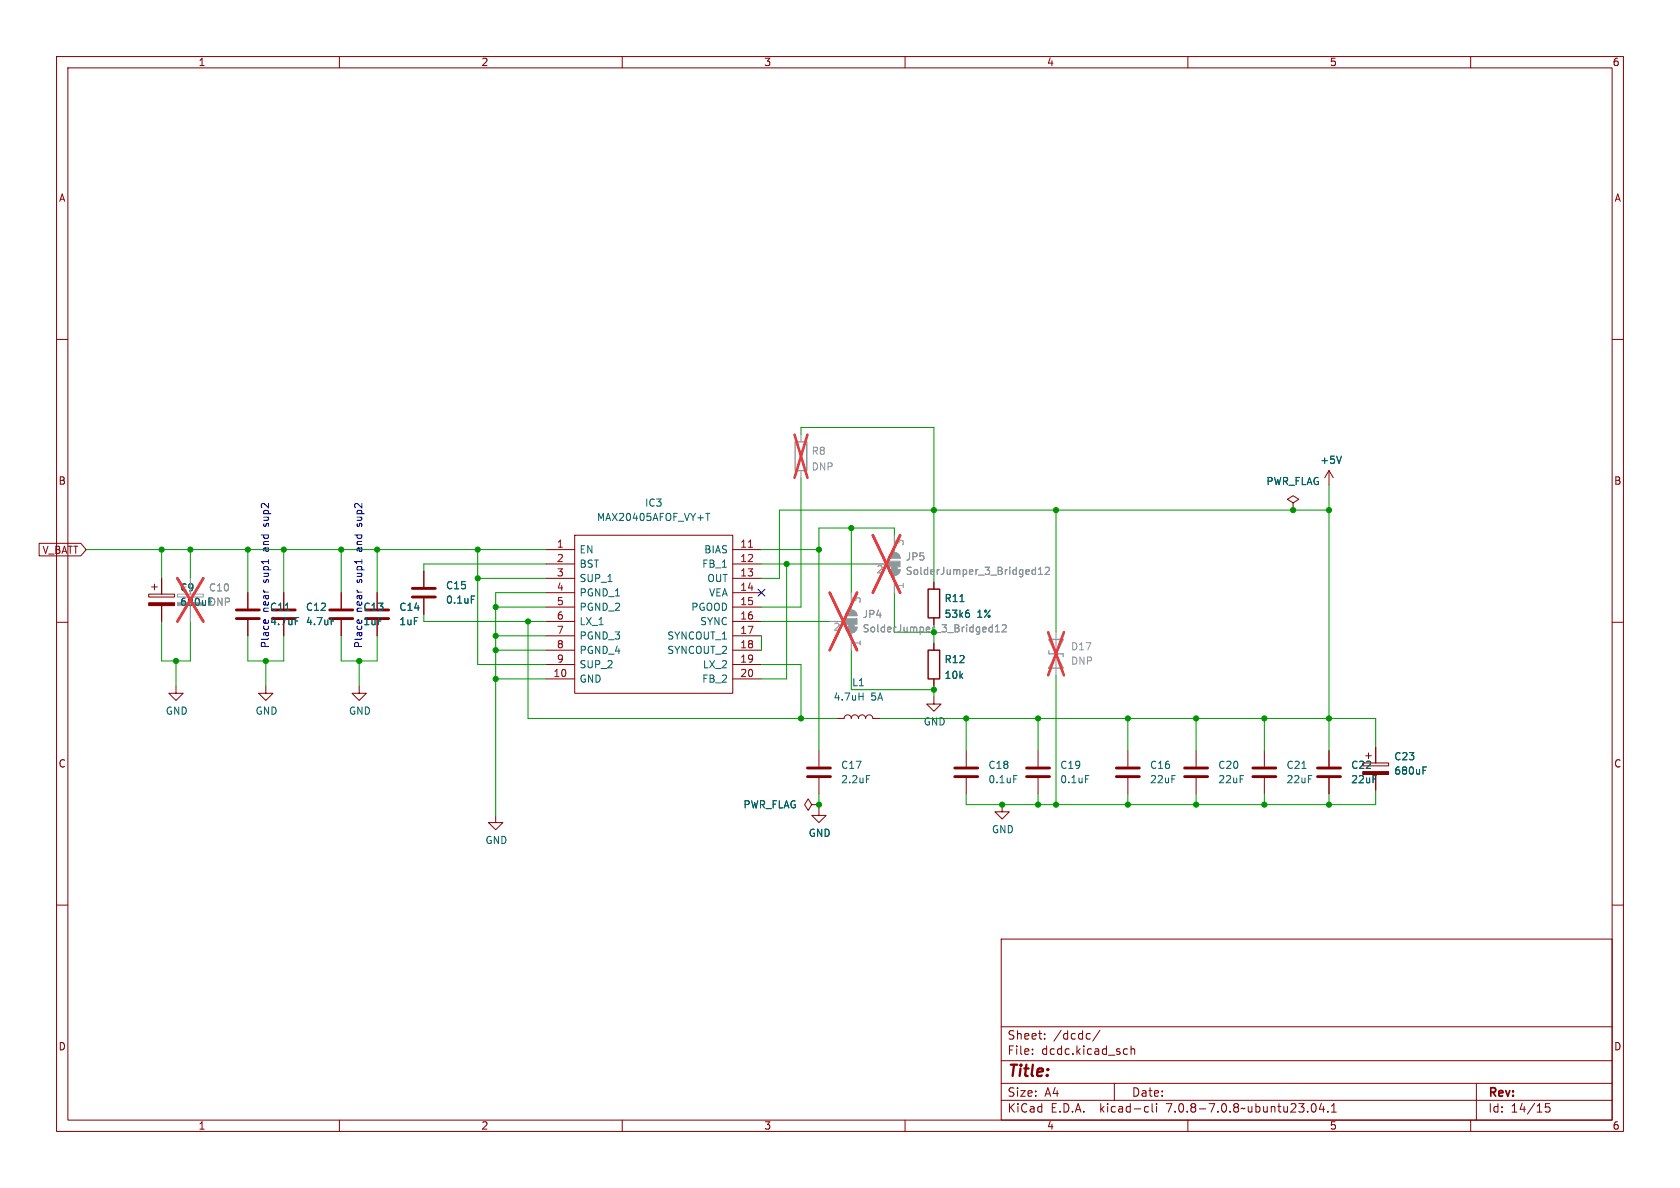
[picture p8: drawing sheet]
<svg xmlns="http://www.w3.org/2000/svg" width="297mm" height="210mm" viewBox="0 0 297 210" stroke-linecap="round" stroke-linejoin="round" font-family="sans-serif">
<g fill="none" stroke="#840000" stroke-width=".18">
<path d="M10 10h277v190h-277zM12 12h273v186h-273zM60 10v2M110 10v2M160 10v2M210 10v2M260 10v2M10 60h2M285 60h2M6.9 96h7.4l.9 1.2-.9 1.1h-7.4zM96.5 97.2h5.1M96.5 99.7h5.1"/>
<path d="M101.6 94.6h27.9v28h-27.9zM129.5 97.2h5.1M129.5 99.7h5.1M228.6 88.9l1-.6-1-.7-1 .7 1 .6v1.3M228.6 90.2h.1M234.9 83.2v2.5M234.9 83.2l-.7 1.3M234.9 83.2l.8 1.3M10 110h2M26.3 105h4.6v.5h-4.6zM26.8 103.8h1M27.3 103.3v1"/>
<path d="M28.6 102.2v2.8M28.6 107.1v2.8M43.8 104.8v2.8M43.8 109.6v2.8M50.2 104.8v2.8M50.2 109.6v2.8M60.3 104.8v2.8M60.3 109.6v2.8M66.7 104.8v2.8M66.7 109.6v2.8M74.9 101v2.8M74.9 105.8v2.8"/>
<path d="M96.5 102.2h5.1M96.5 104.8h5.1M96.5 107.3h5.1M96.5 109.9h5.1M96.5 112.4h5.1M96.5 114.9h5.1M96.5 117.5h5.1M129.5 102.2h5.1M129.5 104.8h5.1M129.5 107.3h5.1M129.5 109.9h5.1M129.5 112.4h5.1"/>
<path d="M129.5 114.9h5.1M129.5 117.5h5.1M165.1 102.9v1.2M165.1 109.2v1.3M165.1 113.7v1.2M285 110h2M31.1 121.3v1.3h1.3l-1.3 1.2-1.3-1.2h1.3M47 121.3v1.3h1.3l-1.3 1.2-1.3-1.2h1.3M63.5 121.3v1.3h1.3l-1.3 1.2-1.3-1.2h1.3M96.5 120h5.1M129.5 120h5.1M144.8 132.7v2.8"/>
<path d="M144.8 137.5v2.8M148 127h1.2a.64 .64 0 0 1 .7-.6 .64 .64 0 0 1 .6 .6 .64 .64 0 0 1 .6-.6 .64 .64 0 0 1 .7 .6 .64 .64 0 0 1 .6-.6 .64 .64 0 0 1 .6 .6 .64 .64 0 0 1 .7-.6 .64 .64 0 0 1 .6 .6h1.3M165.1 123.2v1.3h1.3l-1.3 1.2-1.3-1.2h1.3M165.1 120v1.3M170.8 132.7v2.8M170.8 137.5v2.8M183.5 132.7v2.8M183.5 137.5v2.8M199.4 132.7v2.8M199.4 137.5v2.8M211.5 132.7v2.8M211.5 137.5v2.8"/>
<path d="M223.5 132.7v2.8M223.5 137.5v2.8M234.9 132.7v2.8M234.9 137.5v2.8M240.9 134.9h4.6v.5h-4.6zM241.4 133.6h1M241.9 133.1v1M243.2 132.1v2.8M243.2 136.9v2.8M10 160h2M87.6 144.1v1.3h1.3l-1.3 1.3-1.2-1.3h1.2M143.5 142.2l-.6-1-.7 1 .7 1.1 .6-1.1h1.3"/>
<path d="M144.8 142.9v1.2h1.2l-1.2 1.3-1.3-1.3h1.3M144.8 142.2h.1M177.2 142.2v1.3h1.2l-1.2 1.3-1.3-1.3h1.3M285 160h2M177 166h108v32h-108zM60 198v2M110 198v2M160 198v2M177 194.5h108M177 191.5h108M177 187.5h108M177 181.5h108"/>
<path d="M182.5 186.3v.1M182.5 185.5v.1M184.7 183.6v.1M184.7 182.8v.1M192.3 182.7l.4 .1M192.7 183.6l-.4 .1M194.5 182.1l-1.3 2M197 191.5v3M198.9 185.4l.4 .1M199.3 186.3l-.4 .1M200 185.5l.2-.1 .3 .1 .1 .9M200 184.9v1.5"/>
<path d="M202.6 195.6l.4 .1M203 196.5l-.4 .1M203.7 195.1v1.3l.2 .2M204.5 195.1v.1M204.5 195.6v1M210 198v2M232 195.2l.2-.1a.81 .81 0 0 1 .6 .6 .81 .81 0 0 1-.3 .8l-.2 .1a.81 .81 0 0 1-.6-.6 .81 .81 0 0 1 .3-.8zM233.6 195l-.4 1.1h1M234 195.6v1M234.7 196.5v.1M235.4 196.6h.8M235.4 195.5l.4-.4v1.5"/>
<path d="M260 198v2M261 191.5v6.5M274 195.1h-.8v.7l.2-.1h.5l.1 .3v.5l-.3 .1-.5-.1"/>
</g>
<g fill="none" stroke="#840000" stroke-width=".51">
<path d="M41.8 109.3h4M41.8 107.8h4M48.1 109.3h4.1M48.1 107.8h4.1M58.3 109.3h4.1M58.3 107.8h4.1M64.6 109.3h4.1M64.6 107.8h4.1M72.9 105.5h4.1M72.9 104h4.1M142.7 137.3h4.1M142.7 135.8h4.1"/>
<path d="M168.8 137.3h4M168.8 135.8h4M181.5 137.3h4M181.5 135.8h4M197.4 137.3h4M197.4 135.8h4M209.4 137.3h4.1M209.4 135.8h4.1M221.5 137.3h4.1M221.5 135.8h4.1M232.9 137.3h4.1M232.9 135.8h4.1"/>
</g>
<g fill="none" stroke="#006464" stroke-width=".18">
<path d="M124.8 90.7h.7M125.1 90.7v1.3M237.1 80.6l-.4 1.3M50.5 107.9h.7M52.2 109.2h.6M58.6 109.2h.6M83.3 105.4h.6M169.7 106.4h.7M171 107.9h.3M171.2 108.3l.2 .3v.3l-.2 .2M151.9 123.1h.7M152.6 122.5v1.3"/>
<path d="M153.2 137.1h.6M179.2 137.1h.6M191.9 137.1h.6M230.2 135.8h.7M251.6 136.2h.4M251.6 135.6h.6"/>
</g>
<g fill="#840000" stroke="#840000" stroke-width=".18">
<path d="M240.9 136.4h4.6v.5h-4.6z"/>
<path d="M26.3 106.6h4.6v.5h-4.6z"/>
</g>
<g fill="none" stroke="#9c9b98" stroke-width=".18">
<path d="M141.6 76.8v1.3M141.6 83.2v1.3M154.3 99.7h2.8M157.4 98a1.02 1.02 0 0 1 1.1-.3 1.02 1.02 0 0 1 .6 1h-2zM158.1 94.6v3.1M31.4 105h4.5v.5h-4.5zM33.7 102.2v2.8M33.7 107.1v2.8M146.7 109.9h2.8M149.5 110.9h2a1.02 1.02 0 0 1-1 1 1.02 1.02 0 0 1-1-1zM149.8 108.1a1.02 1.02 0 0 1 1.1-.2 1.02 1.02 0 0 1 .6 .9h-2zM150.5 104.8v3"/>
<path d="M150.5 111.9v3M157.1 100.7h2a1.02 1.02 0 0 1-1 1 1.02 1.02 0 0 1-1-1zM158.1 101.7v3.1M186.7 111.8v7.6"/>
</g>
<g fill="#9c9b98" stroke="#9c9b98" stroke-width=".18">
<path d="M31.4 106.6h4.5v.5h-4.5z"/>
<path d="M157.6 100.2h1v.5h-1z"/>
<path d="M157.1 100.7h2a1.02 1.02 0 0 1-1 1 1.02 1.02 0 0 1-1-1z"/>
<path d="M157.1 99.2h2v1h-2z"/>
<path d="M157.4 98a1.02 1.02 0 0 1 1.1-.3 1.02 1.02 0 0 1 .6 1h-2z"/>
<path d="M150 110.4h1v.5h-1z"/>
<path d="M149.5 110.9h2a1.02 1.02 0 0 1-1 1 1.02 1.02 0 0 1-1-1z"/>
<path d="M149.5 109.3h2v1.1h-2z"/>
<path d="M149.8 108.1a1.02 1.02 0 0 1 1.1-.2 1.02 1.02 0 0 1 .6 .9h-2z"/>
</g>
<path d="M140.5 76.8l2.2 7.7M142.7 76.8l-2.2 7.7M154.3 94.6l4.8 10.2M159.1 94.6l-4.8 10.2M31.4 102.2l4.5 7.7M35.9 102.2l-4.5 7.7M146.7 104.8l4.8 10.1M151.5 104.8l-4.8 10.1M185.3 111.8l2.8 7.6M188.1 111.8l-2.8 7.6" fill="none" stroke="#eb3a3d" stroke-width=".46"/>
<path d="M140.6 78.1h2v5.1h-2zM185.4 115.1v.5h2.6v.5M185.4 113h2.6l-2.6 5.1h2.6z" fill="none" stroke="#9c9b98" stroke-width=".25"/>
<path d="M164.1 104.1h2v5.1h-2zM164.1 114.9h2v5.1h-2z" fill="none" stroke="#840000" stroke-width=".25"/>
<path d="M174.9 111.6h.5M174.9 110.9h.5M175.4 110.4v1.3M176 111.7h.7M176 110.8l.3-.4v1.3M177.2 110.6l.5-.2 .2 .4-.8 .9h.8M182.6 101.5h.5M182.6 100.8h.5M183.1 100.3v1.2M183.6 101.5h.7M183.6 100.6l.4-.3v1.2M184.8 100.4l.5-.1 .2 .3-.8 .9h.8" fill="none" stroke="#939391" stroke-width=".18"/>
<path d="M132.3 96.7h.7" fill="none" stroke="#a90000" stroke-width=".18"/>
<path d="M46.6 109.7l.3-.1 .1 .6M63.1 109.7l.3-.1 .1 .6" fill="none" stroke="#0000c2" stroke-width=".18"/>
<g fill="none" stroke="#009600" stroke-width=".18">
<path d="M141.6 76.8v-1.2h23.5v27.3M15.2 97.2h81.3M28.6 97.2v5M33.7 97.2v5M43.8 97.2v7.6M50.2 97.2v7.6M60.3 97.2v7.6M66.7 97.2v7.6M84.5 97.2v20.3h12M96.5 99.7h-21.6v1.3M134.6 97.2h10.2M134.6 99.7h19.7"/>
<path d="M139.1 99.7v20.3h-4.5M141.6 84.5v22.8h-7M150.5 93.3v11.5M158.1 94.6v-1.3h-13.3v39.4M186.7 90.2v21.6M234.9 90.2h-97.1v12h-3.2M234.9 85.7v47M28.6 109.9v6.9h5.1v-6.9M31.1 116.8v4.5M43.8 112.4v4.4h6.4v-4.4M47 116.8v4.5M60.3 112.4v4.4h6.4v-4.4"/>
<path d="M63.5 116.8v4.5M74.9 108.6v1.3h21.6M84.5 102.2h12M87.6 112.4h8.9M87.6 107.3h8.9M87.6 114.9h8.9M93.3 109.9v17.1h54.7M96.5 104.8h-8.9v39.3M134.6 109.9h12.1M134.6 117.5h7v9.5M134.6 112.4v2.5M150.5 114.9v7h14.6"/>
<path d="M158.1 104.8v7h7v1.9M186.7 119.4v22.8M87.6 120h8.9M155.6 127h87.6v5.1M165.1 121.3v1.9M170.8 127v5.7M183.5 127v5.7M199.4 127v5.7M211.5 127v5.7M223.5 127v5.7M243.2 139.7v2.5h-72.4v-1.9M144.8 140.3v2.6"/>
<path d="M183.5 140.3v1.9M199.4 140.3v1.9M211.5 140.3v1.9M223.5 140.3v1.9M234.9 140.3v1.9"/>
</g>
<path d="M134 104.2l1.2 1.2M135.2 104.2l-1.2 1.2" fill="none" stroke="#000084" stroke-width=".18"/>
<g fill="#009600" stroke="#009600" stroke-width=".18">
<circle cx="183.5" cy="142.2" r=".46"/>
<circle cx="199.4" cy="142.2" r=".46"/>
<circle cx="186.7" cy="142.2" r=".46"/>
<circle cx="177.2" cy="142.2" r=".46"/>
<circle cx="211.5" cy="127" r=".46"/>
<circle cx="199.4" cy="127" r=".46"/>
<circle cx="170.8" cy="127" r=".46"/>
<circle cx="183.5" cy="127" r=".46"/>
<circle cx="60.3" cy="97.2" r=".46"/>
<circle cx="50.2" cy="97.2" r=".46"/>
<circle cx="28.6" cy="97.2" r=".46"/>
<circle cx="33.7" cy="97.2" r=".46"/>
<circle cx="47" cy="116.8" r=".46"/>
<circle cx="43.8" cy="97.2" r=".46"/>
<circle cx="31.1" cy="116.8" r=".46"/>
<circle cx="150.5" cy="93.3" r=".46"/>
<circle cx="165.1" cy="90.2" r=".46"/>
<circle cx="139.1" cy="99.7" r=".46"/>
<circle cx="144.8" cy="97.2" r=".46"/>
<circle cx="165.1" cy="121.9" r=".46"/>
<circle cx="186.7" cy="90.2" r=".46"/>
<circle cx="87.6" cy="120" r=".46"/>
<circle cx="87.6" cy="107.3" r=".46"/>
<circle cx="84.5" cy="102.2" r=".46"/>
<circle cx="84.5" cy="97.2" r=".46"/>
<circle cx="63.5" cy="116.8" r=".46"/>
<circle cx="66.7" cy="97.2" r=".46"/>
<circle cx="234.9" cy="142.2" r=".46"/>
<circle cx="223.5" cy="142.2" r=".46"/>
<circle cx="223.5" cy="127" r=".46"/>
<circle cx="234.9" cy="127" r=".46"/>
<circle cx="234.9" cy="90.2" r=".46"/>
<circle cx="211.5" cy="142.2" r=".46"/>
<circle cx="228.6" cy="90.2" r=".46"/>
<circle cx="93.3" cy="109.9" r=".46"/>
<circle cx="87.6" cy="112.4" r=".46"/>
<circle cx="141.6" cy="127" r=".46"/>
<circle cx="87.6" cy="114.9" r=".46"/>
<circle cx="144.8" cy="142.2" r=".46"/>
</g>
<text font-size="2.8" fill="#840000" x="178" y="190.9">Title:</text>
<g font-size="2.1" fill="#840000">
<text x="178" y="184">Sheet:</text>
<text x="186.2" y="184">/dcdc/</text>
<text x="178" y="186.7">File:</text>
<text x="184.1" y="186.7">dcdc.kicad_sch</text>
<text x="178" y="196.9">KiCad</text>
<text x="178" y="194.1">Size:</text>
<text x="184.7" y="194.1">A4</text>
<text x="185.7" y="196.9">E.D.A.</text>
<text x="194.6" y="196.9">kicad-cli</text>
<text x="200" y="194.1">Date:</text>
<text x="206.5" y="196.9">7.0.8-7.0.8~ubuntu23.04.1</text>
<text x="263" y="194.3">Rev:</text>
<text x="263" y="196.9">Id:</text>
<text x="267.1" y="196.9">14/15</text>
</g>
<g font-size="1.8" fill="#840000">
<text x="35" y="11.9">1</text>
<text x="85" y="11.9">2</text>
<text x="135" y="11.9">3</text>
<text x="185" y="11.9">4</text>
<text x="235" y="11.9">5</text>
<text x="285" y="11.9">6</text>
<text x="10.3" y="35.9">A</text>
<text x="285.3" y="35.9">A</text>
<text x="10.3" y="85.9">B</text>
<text x="285.3" y="85.9">B</text>
<text x="7.4" y="98.1">V_BATT</text>
<text x="10.3" y="135.9">C</text>
<text x="285.3" y="135.9">C</text>
<text x="10.3" y="185.9">D</text>
<text x="285.3" y="185.9">D</text>
<text x="35" y="199.9">1</text>
<text x="85" y="199.9">2</text>
<text x="135" y="199.9">3</text>
<text x="185" y="199.9">4</text>
<text x="235" y="199.9">5</text>
<text x="285" y="199.9">6</text>
</g>
<g font-size="1.8" fill="#939391">
<text x="143.4" y="80.6">R8</text>
<text x="143.4" y="83.4">DNP</text>
<text x="160" y="99.3">JP5</text>
<text x="160" y="101.8">SolderJumper_3_Bridged12</text>
<text x="31.8" y="107.3">680uFDNP</text>
<text x="36.8" y="104.7">C10</text>
<text x="152.4" y="109.4">JP4</text>
<text x="189.2" y="117.7">DNP</text>
<text x="189.2" y="115.2">D17</text>
</g>
<g font-size="1.8" fill="#006464">
<text x="233.3" y="82.2">+5V</text>
<text x="113.9" y="89.8">IC3</text>
<text x="223.8" y="86">PWR_FLAG</text>
<text x="105.4" y="92.3">MAX20405AFOF_VY+T</text>
<text x="102.4" y="98">EN</text>
<text x="102.4" y="100.6">BST</text>
<text x="124" y="100.6">FB_1</text>
<text x="124.4" y="98">BIAS</text>
<text x="31.8" y="104.7">C9</text>
<text x="78.7" y="104.4">C15</text>
<text x="78.7" y="106.9">0.1uF</text>
<text x="102.4" y="103.1">SUP_1</text>
<text x="102.4" y="105.6">PGND_1</text>
<text x="124.9" y="103.1">OUT</text>
<text x="125.2" y="105.6">VEA</text>
<text x="166.9" y="106.6">R11</text>
<text x="47.6" y="108.3" transform="rotate(-90 47.6 108.3)">near</text>
<text x="47.6" y="108.2">C11</text>
<text x="47.6" y="110.7">4.7uF</text>
<text x="54" y="108.2">C12</text>
<text x="54" y="110.7">4.7uF</text>
<text x="64.1" y="108.3" transform="rotate(-90 64.1 108.3)">near</text>
<text x="64.1" y="110.7">1uF</text>
<text x="64.1" y="108.2">C13</text>
<text x="70.5" y="110.7">1uF</text>
<text x="70.5" y="108.2">C14</text>
<text x="102.4" y="108.2">PGND_2</text>
<text x="102.4" y="110.7">LX_1</text>
<text x="102.4" y="113.3">PGND_3</text>
<text x="117.9" y="113.3">SYNCOUT_1</text>
<text x="122.1" y="108.2">PGOOD</text>
<text x="123.7" y="110.7">SYNC</text>
<text x="166.9" y="109.4">53k6</text>
<text x="172.7" y="109.4">1%</text>
<text x="102.4" y="115.8">PGND_4</text>
<text x="102.4" y="118.3">SUP_2</text>
<text x="117.9" y="115.8">SYNCOUT_2</text>
<text x="124.2" y="118.3">LX_2</text>
<text x="166.9" y="117.4">R12</text>
<text x="102.4" y="120.9">GND</text>
<text x="124" y="120.9">FB_2</text>
<text x="147.3" y="124.1">4.7uH</text>
<text x="150.5" y="121.5">L1</text>
<text x="154" y="124.1">5A</text>
<text x="166.9" y="120.2">10k</text>
<text x="29.2" y="126.5">GND</text>
<text x="45.1" y="126.5">GND</text>
<text x="61.6" y="126.5">GND</text>
<text x="163.2" y="128.4">GND</text>
<text x="148.6" y="136.1">C17</text>
<text x="174.6" y="136.1">C18</text>
<text x="187.3" y="136.1">C19</text>
<text x="203.2" y="136.1">C16</text>
<text x="215.3" y="136.1">C20</text>
<text x="227.3" y="136.1">C21</text>
<text x="238.8" y="136.1">C22</text>
<text x="246.4" y="137.1">680uF</text>
<text x="246.4" y="134.6">C23</text>
<text x="131.3" y="143.1">PWR_FLAG</text>
<text x="148.6" y="138.7">2.2uF</text>
<text x="174.6" y="138.7">0.1uF</text>
<text x="187.3" y="138.7">0.1uF</text>
<text x="203.2" y="138.7">22uF</text>
<text x="215.3" y="138.7">22uF</text>
<text x="227.3" y="138.7">22uF</text>
<text x="238.8" y="138.7">22uF</text>
<text x="85.7" y="149.4">GND</text>
<text x="142.9" y="148.1">GND</text>
<text x="175.3" y="147.5">GND</text>
</g>
<g font-size="1.8" fill="#0000c2">
<text x="47.6" y="92.6" transform="rotate(-90 47.6 92.6)">sup2</text>
<text x="64.1" y="92.6" transform="rotate(-90 64.1 92.6)">sup2</text>
<text x="47.6" y="97.2" transform="rotate(-90 47.6 97.2)">and</text>
<text x="64.1" y="97.2" transform="rotate(-90 64.1 97.2)">and</text>
<text x="47.6" y="102.9" transform="rotate(-90 47.6 102.9)">sup1</text>
<text x="64.1" y="102.9" transform="rotate(-90 64.1 102.9)">sup1</text>
<text x="47.6" y="114.7" transform="rotate(-90 47.6 114.7)">Place</text>
<text x="64.1" y="114.7" transform="rotate(-90 64.1 114.7)">Place</text>
</g>
<g font-size="1.8" fill="#a90000">
<text x="98.4" y="96.9">1</text>
<text x="98.4" y="99.4">2</text>
<text x="98.4" y="102">3</text>
<text x="130.8" y="96.9">11</text>
<text x="130.8" y="99.4">12</text>
<text x="130.8" y="102">13</text>
<text x="98.4" y="104.5">4</text>
<text x="98.4" y="107.1">5</text>
<text x="130.8" y="104.5">14</text>
<text x="130.8" y="107.1">15</text>
<text x="98.4" y="109.6">6</text>
<text x="98.4" y="112.1">7</text>
<text x="130.8" y="109.6">16</text>
<text x="130.8" y="112.1">17</text>
<text x="97.7" y="119.8">10</text>
<text x="98.4" y="114.7">8</text>
<text x="98.4" y="117.2">9</text>
<text x="130.8" y="114.7">18</text>
<text x="130.8" y="117.2">19</text>
<text x="130.8" y="119.8">20</text>
</g>
<g font-size="1.8" fill="#a5a4a2">
<text x="154.9" y="101.7">2</text>
<text x="160.1" y="96.6" transform="rotate(-90 160.1 96.6)">3</text>
<text x="152.5" y="106.8" transform="rotate(-90 152.5 106.8)">3</text>
<text x="160.1" y="104.2" transform="rotate(-90 160.1 104.2)">1</text>
<text x="147.2" y="111.8">2</text>
<text x="152.5" y="114.4" transform="rotate(-90 152.5 114.4)">1</text>
</g>
<text font-size="1.8" fill="#009600" x="152.4" y="112">SolderJumper_3_Bridged12</text>
</svg>
